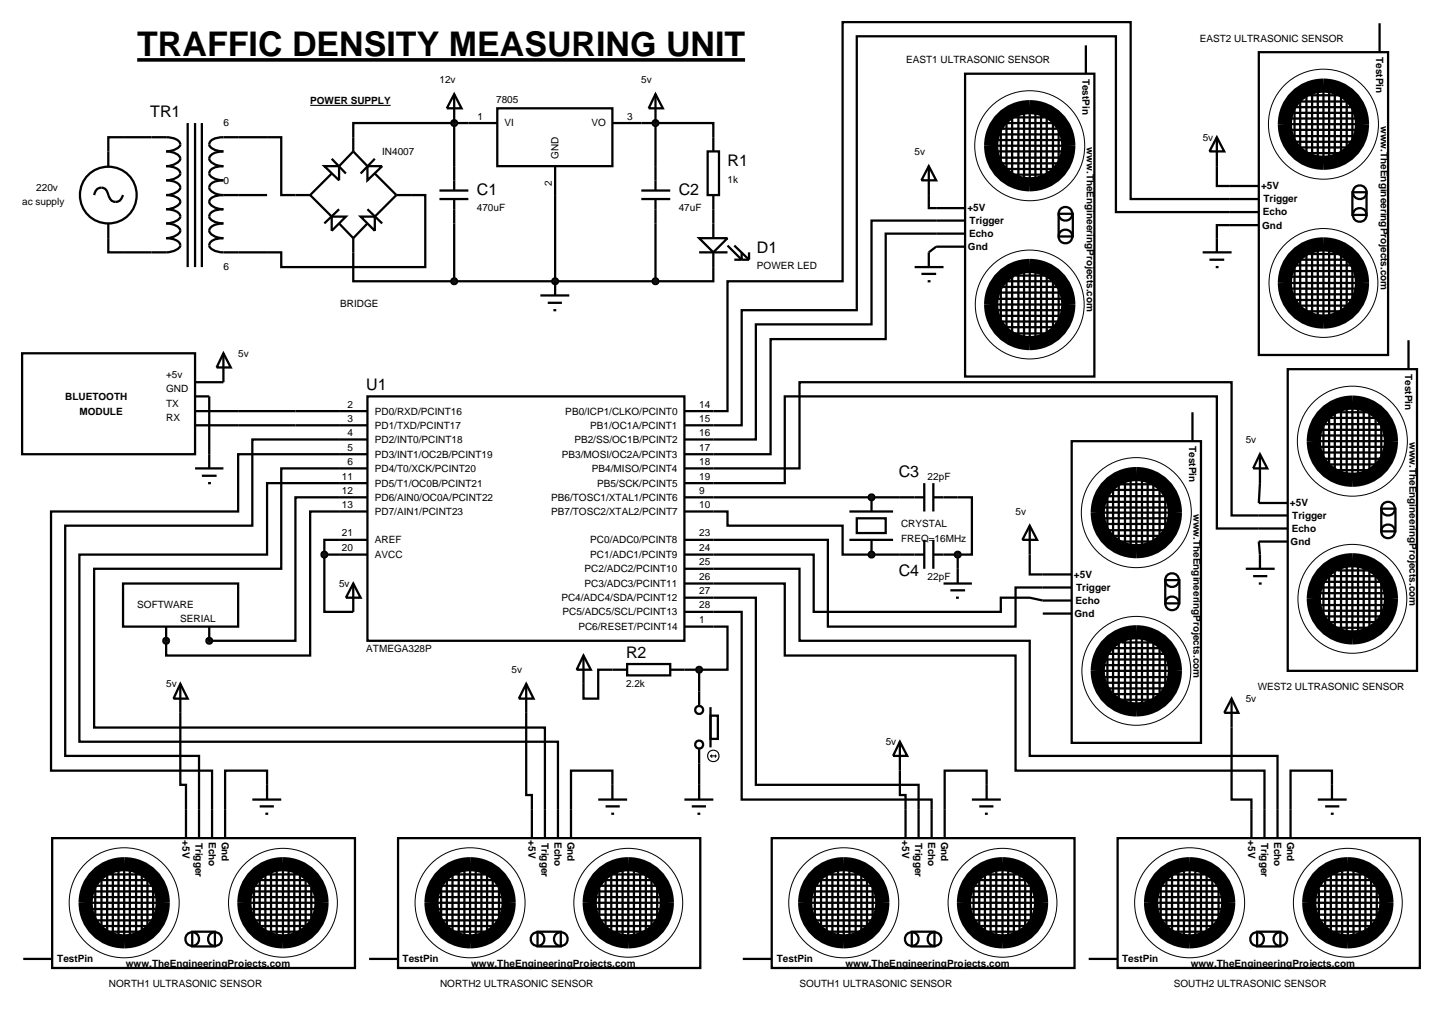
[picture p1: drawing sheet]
<svg xmlns="http://www.w3.org/2000/svg" width="257mm" height="180mm" viewBox="0 0 257 180" stroke-linecap="round" stroke-linejoin="round" font-family="sans-serif">
<g fill="none" stroke="#000" stroke-width=".4">
<path d="M87.7 19.1h20.3v10.2h-20.3zM19.1 26.7v-2.5h10.2a2.98 2.98 0 0 1 2.4 .9 .85 .85 0 0 1-.7 1.2l-1.1 .3-.6 .1a2.31 2.31 0 0 1 2.5 1.3 2.6 2.6 0 0 1-2.5 1.3 2.98 2.98 0 0 1 2.4 .9 .85 .85 0 0 1-.7 1.2l-1.1 .3-.6 .1a2.98 2.98 0 0 1 2.4 .9 .91 .91 0 0 1-.7 1.2l-1.1 .4-.6 .1a3.2 3.2 0 0 1 2.4 .9 .88 .88 0 0 1-.7 1.1l-1.1 .4-.6 .1a2.98 2.98 0 0 1 2.4 .9 .85 .85 0 0 1-.7 1.2l-1.1 .3-.6 .1a2.31 2.31 0 0 1 2.5 1.3 2.6 2.6 0 0 1-2.5 1.3 2.98 2.98 0 0 1 2.4 .9 .85 .85 0 0 1-.7 1.2l-1.1 .3-.6 .1h-10.2v-2.5M33.1 21.7v25.4M34.4 21.7v25.4M35.6 21.7v25.4M39.4 34.4a2.38 2.38 0 0 1-2.5-1.3 1.33 1.33 0 0 1 1.2-1.1l1.3-.2a2.36 2.36 0 0 1-2.5-1.2 1.33 1.33 0 0 1 1.2-1.1l1.3-.2a2.38 2.38 0 0 1-2.5-1.3 1.4 1.4 0 0 1 1.2-1.1l1.3-.2a2.36 2.36 0 0 1-2.5-1.2 1.33 1.33 0 0 1 1.2-1.1l1.3-.2h10.2v10.2h5.1M39.4 34.4a2.92 2.92 0 0 0-2.4 .9 .9 .9 0 0 0 .6 1.1l1.1 .4 .7 .1a2.77 2.77 0 0 0-2.4 .9 .87 .87 0 0 0 .6 1.2l1.1 .3 .7 .1a2.83 2.83 0 0 0-2.4 1 .91 .91 0 0 0 .6 1.1l1.1 .4 .7 .1a2.77 2.77 0 0 0-2.4 .9 .87 .87 0 0 0 .6 1.2l1.1 .3 .7 .1h10.2v2.6h25.4v-12.7h-5.1M39.4 34.4h7.7M54.7 34.4l3.8 3.8M57.2 29.3h2.6v2.5zM58.5 38.2h2.5l-2.5 2.5zM58.5 28l2.5 2.6"/>
<path d="M58.5 30.6l-3.8 3.8M59.8 36.9l-2.6 2.5M59.8 39.4l2.5 2.6M62.3 26.7l-2.5 2.6M62.3 26.7l2.5 2.6M63.6 38.2h2.5v2.5zM64.8 29.3h2.6l-2.6 2.5zM64.8 36.9l2.6 2.5M64.8 39.4l-2.5 2.6M66.1 28l-2.5 2.6M66.1 30.6l3.8 3.8M69.9 34.4l-3.8 3.8"/>
<path d="M77.5 33.6h5.1M77.5 35.1h5.1M80.1 21.7h-17.8v5M80.1 21.7v11.9M80.1 35.1v14.5M80.1 21.7h7.6M97.9 29.3v20.3M108 21.7h7.6M115.6 21.7h10.2v2.5M115.6 21.7v7.6M115.6 39.4v10.2M125.8 36.9v2.5"/>
<path d="M163.8 34.4v2.3h1.3M165.1 38.9h-11.4v18.3h-20.4v20.3h-12.6M214.6 29.3v3.5h2.3M216.9 37.4h-20.1v-31h-45.7v48.3h-20.3v20.3h-10.1M216.9 35.1h-17.5v-31.2h-50.8v45.7h-20.3v22.9h-7.6M216.9 39.7h-2.3v2.3M62.3 42v7.6h17.8M80.1 49.6h35.5M125.8 47.1v2.5h-10.2M165.1 41.2h-8.9v18.6h-20.3v20.3h-15.2M165.1 43.5l-1.3 1M59.8 72.5h5"/>
<path d="M59.8 75h5M64.8 69.9h55.9v43.1h-55.9zM64.8 77.5h-20.3v15.2h-33v40.6h23.6v9.4M57.2 97.8v10.1h5.1M57.2 97.8h7.6M64.8 95.2h-7.6v2.6M64.8 80.1h-22.8v10.1h-33v45.7h28.4v6.8M64.8 85.2h-17.7v12.6h-33.1v33h84.4v11.9M64.8 82.6h-15.2v17.7h-33v28h79.5v14.4M64.8 87.7h-12.7v25.3h-15.2M64.8 90.2h-10.1v25.4h-25.4v-2.6M120.7 90.2h7.6v2.5h20.3v5.1h10.1"/>
<path d="M120.7 97.8h22.8v10.1h33v-2.5h5.1l2.3 .5M120.7 95.2h25.3v15.3h33.1v-6.9h4.8M120.7 85.2h17.7v-15.3h76.2v23.3h7.4M120.7 82.6h20.3v-15.2h76.2v23.5h4.8M120.7 87.7h38M168.9 87.7h2.5v10.1h-2.5v2.5M181.6 97.8v3.5h2.3M222 95.5l.2 2.3M222.2 85.2l-.2 3.5M108 118.1h-2.5v5.1h-2.6v-2.6M120.7 107.9h10.1v33.1h33.5v1.7M120.7 105.4h12.6v33h28.7v4.3"/>
<path d="M120.7 100.3h20.3v12.7h40.6v20.3h43.7v9.4M120.7 102.9h17.7v12.7h40.7v20.3h43.9v6.8M120.7 110.5h7.6v7.6h-5M120.7 118.1h2.6M123.3 118.1v3.8M31.8 125.7v12.7h1v4.3M47.1 138.4v-2.5h-7.4v6.8M92.8 125.7v14.5h1v2.5M108 138.4v-2.5h-7.3v6.8M123.3 134.6v3.8M158.7 135.9v4.3h1v2.5M174 138.4v-2.5h-7.4v6.8"/>
<path d="M217.2 128.3v12.7h3.5v1.7M234.9 138.4v-2.5h-7.3v6.8"/>
</g>
<path d="M24.2 10.6h107.2" fill="none" stroke="#000" stroke-width=".63" stroke-linecap="butt"/>
<g fill="#004000" stroke="#000" stroke-width=".4">
<path d="M79.8 21.3l.3-.1-.5 .5zM80.1 21.2l.3 .1 .2 .4zM80.1 22.2l.5-.5-.2 .4zM79.6 21.7l.5 .5-.4-.2z"/>
<path d="M79.7 49.3l.4-.2-.5 .5zM80.1 49.1l.3 .1 .2 .4zM80.6 49.6l-.2 .4-.3 .1zM79.6 49.6l.5 .5-.4-.2z"/>
</g>
<g fill="#004000">
<path d="M80.1 21.2l.5 .5-.5 .5-.5-.5z"/>
<path d="M79.6 49.6l.5-.5 .5 .5-.5 .5z"/>
</g>
<path d="M113.1 33.6h5.1M113.1 35.1h5.1M115.6 29.3v4.3M115.6 35.1v4.3" fill="none" stroke="#000" stroke-width=".4"/>
<g fill="#004000" stroke="#000" stroke-width=".4">
<path d="M97.5 49.3l.4-.2-.5 .5zM97.9 49.1l.3 .1 .2 .4zM98.4 49.6l-.1 .3-.4 .2zM97.4 49.6l.5 .5-.4-.2z"/>
<path d="M115.3 21.3l.3-.1-.5 .5zM115.6 21.2l.4 .2 .1 .3zM116.1 21.7l-.1 .3-.4 .2zM115.1 21.7l.5 .5-.4-.2z"/>
</g>
<g fill="#004000">
<path d="M97.4 49.6l.5-.5 .5 .5-.5 .5z"/>
<path d="M115.6 21.2l.5 .5-.5 .5-.5-.5z"/>
</g>
<path d="M80.1 16.6l1.3 2.5h-2.6zM80.1 16.6v5.1M115.6 16.6l1.3 2.5h-2.5zM115.6 16.6v5.1M95.3 52.1h5.1M96.6 53.4h2.5M97.6 54.7h.5M97.9 49.6v2.5M62.3 102.9l1.3 2.5h-2.6zM62.3 102.9v5" fill="none" stroke="#000" stroke-width=".4"/>
<path d="M54.7 18.6h14.2" fill="none" stroke="#000" stroke-width=".19"/>
<path d="M56.8 97.5l.4-.2-.5 .5zM57.2 97.3l.4 .2 .1 .3zM57.7 97.8l-.1 .3-.4 .2zM56.7 97.8l.5 .5-.3-.1z" fill="#004000" stroke="#000" stroke-width=".4"/>
<path d="M56.7 97.8l.5-.5 .5 .5-.5 .5z" fill="#004000"/>
<g fill="none" stroke="#000" stroke-width=".4">
<path d="M149.8 90.2h7.7M149.8 95.2h7.7M151.1 91.4h5.1v2.6h-5.1zM153.7 87.7v2.5M153.7 95.2v2.6M158.7 87.7h4.3M158.7 97.8h4.3M163 85.2v5M163 95.2v5.1M164.6 85.2v5M164.6 95.2v5.1M164.6 87.7h4.3"/>
<path d="M164.6 97.8h4.3"/>
</g>
<path d="M153.4 97.4l.3-.1-.5 .5zM153.7 97.3l.3 .1 .2 .4zM154.2 97.8l-.1 .3-.4 .2zM153.2 97.8l.5 .5-.4-.2z" fill="#004000" stroke="#000" stroke-width=".4"/>
<path d="M153.7 97.3l.5 .5-.5 .5-.5-.5z" fill="#004000"/>
<path d="M166.4 102.9h5M167.6 104.1h2.6M168.6 105.4h.5M168.9 100.3v2.6" fill="none" stroke="#000" stroke-width=".4"/>
<path d="M168.5 97.5l.4-.2-.5 .5zM168.9 97.3l.3 .1 .2 .4zM169.4 97.8l-.1 .3-.4 .2zM168.4 97.8l.5 .5-.3-.1z" fill="#004000" stroke="#000" stroke-width=".4"/>
<path d="M168.4 97.8l.5-.5 .5 .5-.5 .5z" fill="#004000"/>
<g fill="none" stroke="#000" stroke-width=".4">
<path d="M170.2 13h22.8v53.4h-22.8zM176.5 19.9v10.4M177.5 19.9v10.9M178.5 19.6v11.5M179.6 19.1v12.2M180.6 18.6v13M181.6 19.4v12.2M182.6 19.1v12.7M183.6 19.1v12.5M184.6 19.6v11.7M185.7 19.6v11M191.5 8v5"/>
<path d="M222 9.2h22.8v53.4h-22.8zM227.6 19.9h11.6M228.1 18.9h10.4M228.3 16.1v10.4M228.8 17.9h9.4M229.3 16.1v10.9M230.1 16.8h6.6M230.4 15.8v11.5M231.4 15.3v12.2M232.4 14.8v13M233.4 15.6v12.2M234.4 15.3v12.7"/>
<path d="M235.4 15.3v12.5M236.5 15.8v11.7M237.5 15.8v10.9M238.5 17.1v8.6M243.3 4.1v5.1M16.6 34.4a1.25 1.25 0 0 1 1.3-1.3 1.25 1.25 0 0 1 1.2 1.3 1.3 1.3 0 0 0 1.3 1.2 1.3 1.3 0 0 0 1.3-1.2M19.1 26.7v2.6M19.1 39.4v2.6M163.8 29.3l1.3 2.5h-2.6zM163.8 29.3v5.1M165.1 36.7h5.1M165.1 38.9h5.1"/>
<path d="M175 25.7h12.4M175 26.7h12.4M175.2 27.8h12.7M175.2 28.8h11.7M175.5 24.7h11.9M175.7 23.7h11.7M176 29.8h9.7M176.3 22.7h10.4M177 21.7h9.4M178 30.8h6.6M178.3 20.7h6.6M186.7 37.7h2.5v4h-2.5z"/>
<path d="M186.7 20.9v8.6M214.6 24.2l1.3 2.5h-2.6zM214.6 24.2v5.1M216.9 32.8h5.1M216.9 37.4h5.1M216.9 35.1h5.1M216.9 39.7h5.1M226.8 21.9h12.4M226.8 22.9h12.4M227.1 24h12.7M227.1 25h11.6M227.3 20.9h11.9"/>
<path d="M227.8 26h9.7M229.9 27h6.6M238.5 33.9h2.5v4h-2.5zM161.3 47.1h5.1M162.5 48.3h2.6M163.6 49.6h.5M163.8 44.5v2.6M165.1 41.2h5.1M165.1 43.5h5.1M175.5 53.7h12.2M175.5 54.7h12.2M175.5 52.7h12.2"/>
<path d="M175.7 55.7h11.7M175.7 51.6h12M176.3 56.7h10.6M176.3 50.6h10.6M176.5 49.6v7.6M177 57.7h8.7M177 49.6h9.4M177.5 48.8v9.7M178 58.8h7.1M178.5 48.3v11.5M179.1 48.6h5.8M179.6 47.8v11.7"/>
<path d="M180.6 47.6v12.4M181.6 47.6v12.7M182.6 47.6v12.4M183.6 47.1v12.2M184.6 47.8v11.5M185.7 47.8v10.4M186.7 49.4v8.1M212.1 44.5h5.1M213.3 45.8h2.6M214.4 47.1h.5M214.6 42v2.5M227.3 49.9h12.2"/>
<path d="M227.3 50.9h12.2M227.3 48.8h12.2M227.6 51.9h11.6M227.6 47.8h11.9M228.1 52.9h10.6M228.1 46.8h10.6M228.3 45.8v7.6M228.8 53.9h8.7M228.8 45.8h9.4M229.3 45v9.7M229.9 54.9h7.1M230.4 44.5v11.5"/>
<path d="M230.9 44.8h5.8M231.4 44v11.7M232.4 43.8v12.4M233.4 43.8v12.7M234.4 43.8v12.4M235.4 43.3v12.2M236.5 44v11.5M237.5 44v10.4M238.5 45.5v8.2M3.9 62.3h30.5v17.8h-30.5zM34.4 72.5h25.4M34.4 75h25.4"/>
<path d="M34.4 69.9h2.5v12.7M39.4 62.3l1.3 2.5h-2.5zM39.4 62.3v5.1h-5M189 77.8h22.8v53.2h-22.8zM210.3 72.7v5.1M227.1 65.1h22.8v53.2h-22.8zM231.9 77.8h12.4M231.9 78.8h12.4M232.1 79.8h12.7M232.4 76.8h11.9M232.6 75.8h11.7M233.2 74.8h10.4"/>
<path d="M233.4 72v10.4M233.9 73.7h9.4M234.4 72v10.9M235.2 72.7h6.6M235.4 71.7v11.4M236.5 71.2v12.2M237.5 70.7v12.9M238.5 71.5v12.1M239.5 71.2v12.7M240.5 71.2v12.4M241.5 71.7v11.7M242.6 71.7v10.9"/>
<path d="M243.6 73v8.6M248.4 60v5.1M34.4 82.6h5M35.6 83.9h2.6M36.7 85.2h.5M193.8 90.4h12.4M193.8 91.4h12.4M194 92.4h12.7M194 93.5h11.7M194.3 89.5h11.9M194.5 88.5h11.7M194.8 94.5h9.7"/>
<path d="M195.1 87.5h10.4M195.3 84.7v10.3M195.8 86.4h9.4M196.3 84.7v10.8M196.8 95.5h6.6M197.1 85.4h6.6M197.3 84.4v11.3M198.4 83.9v12.1M199.4 83.4v12.8M200.4 84.2v12M201.4 83.9v12.6M202.4 83.9v12.3"/>
<path d="M203.4 84.4v11.6M204.5 84.4v10.8M205.5 85.7v8.5M222 95.5h5.1M222 88.7h5.1M222 93.2h5.1M222 90.9h5.1M222.2 80.1l1.3 2.5h-2.5zM222.2 80.1v5.1M222.2 97.8v2.5M232.1 80.9h11.7M232.9 81.9h9.7"/>
<path d="M234.9 82.9h6.6M236.5 99.8v11.7M237.5 99.5v12.5M238.5 99.5v12.7M239.5 99.5v12.5M240.5 99v12.2M241.5 99.8v11.4M242.6 99.8v10.4M243.6 89.7h2.5v4h-2.5zM183.9 101.3h5.1M183.9 105.9h5.1M183.9 103.6h5.1"/>
<path d="M183.9 108.2h5.1M194.3 118.3h12.2M194.3 119.4h12.2M194.3 117.3h12.2M194.5 116.3h12M195.1 115.3h10.6M195.3 114.3v7.6M195.8 114.3h9.4M196.3 113.5v9.7M197.3 113v11.4M197.8 113.3h5.9M198.4 112.5v11.7"/>
<path d="M199.4 112.2v12.5M200.4 112.2v12.7M201.4 112.2v12.5M202.4 111.7v12.2M203.4 112.5v11.4M204.5 112.5v10.4M205.5 102.3h2.5v4.1h-2.5zM205.5 114v8.2M219.7 100.3h5.1M221 101.6h2.5M222 102.9h.5M232.4 105.6h12.2"/>
<path d="M232.4 106.7h12.2M232.4 104.6h12.2M232.6 103.6h12M232.6 107.7h11.7M233.2 108.7h10.6M233.2 102.6h10.6M233.4 101.6v7.6M233.9 109.7h8.7M233.9 101.6h9.4M234.4 100.8v9.7M234.9 110.7h7.1M235.4 100.3v11.4"/>
<path d="M235.9 100.6h5.9M243.6 101.3v8.2M194.5 120.4h11.7M195.1 121.4h10.6M195.8 122.4h8.7M196.8 123.4h7.1M9.2 147.8h53.4v22.9h-53.4zM14.8 158.2h13M15.3 157.2h12.2M15.6 159.2h12.2M15.8 156.2h11.5M16.1 155.2h10.9"/>
<path d="M16.1 154.2h10.4M16.8 155.9v6.6M17.9 154.7v9.4M18.9 153.9v10.4M19.9 153.4v11.7M20.9 153.1v12M21.9 152.6v12.5M22.9 152.6v12.5M24 152.9v12.7M25 152.9v11.7M26 153.7v9.6M27 155.7v6.6"/>
<path d="M32.8 142.7v5.1M35.1 142.7v5.1M37.4 142.7v5.1M39.7 142.7v5.1M43.8 159.2h12.7M43.8 158.2h12.4M44 157.2h11.7M44.5 156.2h11.5M44.8 156.7v5.8M45 155.2h9.7M45.8 154.2h7.6M45.8 154.7v9.4"/>
<path d="M46.8 153.9v10.7M47.8 153.4v11.9M48.8 153.1v12.2M49.9 153.1v12.2M50.9 153.1v12.2M51.9 153.4v11.7M52.9 153.9v10.7M53.9 154.7v8.6M54.9 155.7v7.1M70.2 147.8h53.3v22.9h-53.3zM75.8 158.2h12.9M76.3 157.2h12.2"/>
<path d="M76.5 159.2h12.2M76.8 156.2h11.4M77 155.2h11M77 154.2h10.5M77.8 155.9v6.6M78.8 154.7v9.4M79.8 153.9v10.4M80.9 153.4v11.7M81.9 153.1v12M82.9 152.6v12.5M83.9 152.6v12.5M84.9 152.9v12.7"/>
<path d="M85.9 152.9v11.7M86.9 153.7v9.6M88 155.7v6.6M93.8 142.7v5.1M96.1 142.7v5.1M98.4 142.7v5.1M100.7 142.7v5.1M104.7 159.2h12.7M104.7 158.2h12.5M105 157.2h11.7M105.5 156.2h11.4M105.7 156.7v5.8"/>
<path d="M106 155.2h9.6M106.8 154.2h7.6M106.8 154.7v9.4M107.8 153.9v10.7M108.8 153.4v11.9M109.8 153.1v12.2M110.8 153.1v12.2M111.8 153.1v12.2M112.9 153.4v11.7M113.9 153.9v10.7M114.9 154.7v8.6M115.9 155.7v7.1"/>
<path d="M136.1 147.8h53.4v22.9h-53.4zM141.7 158.2h13M142.2 157.2h12.2M142.5 159.2h12.2M142.7 156.2h11.5M143 155.2h10.9M143 154.2h10.4M143.7 155.9v6.6M144.8 154.7v9.4M145.8 153.9v10.4M146.8 153.4v11.7M147.8 153.1v12"/>
<path d="M148.8 152.6v12.5M149.8 152.6v12.5M150.9 152.9v12.7M151.9 152.9v11.7M152.9 153.7v9.6M153.9 155.7v6.6M159.7 142.7v5.1M162 142.7v5.1M164.3 142.7v5.1M166.6 142.7v5.1M170.7 159.2h12.7M170.7 158.2h12.4"/>
<path d="M170.9 157.2h11.7M171.4 156.2h11.5M171.7 156.7v5.8M171.9 155.2h9.7M172.7 154.2h7.6M172.7 154.7v9.4M173.7 153.9v10.7M174.7 153.4v11.9M175.7 153.1v12.2M176.8 153.1v12.2M177.8 153.1v12.2M178.8 153.4v11.7"/>
<path d="M179.8 153.9v10.7M180.8 154.7v8.6M181.8 155.7v7.1M197.1 147.8h53.3v22.9h-53.3zM202.7 158.2h12.9M203.2 157.2h12.2M203.4 159.2h12.2M203.7 156.2h11.4M203.9 155.2h11M203.9 154.2h10.5M204.7 155.9v6.6M205.7 154.7v9.4"/>
<path d="M206.7 153.9v10.4M207.8 153.4v11.7M208.8 153.1v12M209.8 152.6v12.5M210.8 152.6v12.5M211.8 152.9v12.7M212.8 152.9v11.7M213.8 153.7v9.6M214.9 155.7v6.6M220.7 142.7v5.1M223 142.7v5.1M225.3 142.7v5.1"/>
<path d="M227.6 142.7v5.1M231.6 159.2h12.7M231.6 158.2h12.5M231.9 157.2h11.7M232.4 156.2h11.4M232.6 156.7v5.8M232.9 155.2h9.7M233.7 154.2h7.6M233.7 154.7v9.4M234.7 153.9v10.7M235.7 153.4v11.9M236.7 153.1v12.2"/>
<path d="M237.7 153.1v12.2M238.7 153.1v12.2M239.8 153.4v11.7M240.8 153.9v10.7M241.8 154.7v8.6M242.8 155.7v7.1M4.1 169.1h5.1M15.3 160.3h12.7M15.3 161.3h12.5M15.8 162.3h11.7M15.8 163.3h10.9M17.1 164.3h8.6"/>
<path d="M33.9 164.3h4v2.6h-4zM43.3 161.3h12.2M43.8 160.3h12.4M44 162.3h11.5M44 163.3h10.4M45.5 164.3h8.2M65.1 169.1h5.1M76.3 160.3h12.7M76.3 161.3h12.4M76.8 162.3h11.7M76.8 163.3h10.9M78.1 164.3h8.6"/>
<path d="M94.8 164.3h4.1v2.6h-4.1zM104.2 161.3h12.2M104.7 160.3h12.5M105 162.3h11.4M105 163.3h10.4M106.5 164.3h8.1M131 169.1h5.1M142.2 160.3h12.7M142.2 161.3h12.5M142.7 162.3h11.7M142.7 163.3h11M144 164.3h8.6"/>
<path d="M160.8 164.3h4v2.6h-4zM170.2 161.3h12.2M170.7 160.3h12.4M170.9 162.3h11.5M170.9 163.3h10.4M172.4 164.3h8.2M192 169.1h5.1M203.2 160.3h12.7M203.2 161.3h12.4M203.7 162.3h11.7M203.7 163.3h10.9M205 164.3h8.6"/>
<path d="M221.7 164.3h4.1v2.6h-4.1zM231.1 161.3h12.2M231.6 160.3h12.5M231.9 162.3h11.4M231.9 163.3h10.4M233.4 164.3h8.1"/>
<circle cx="19.1" cy="34.4" r="5"/>
<circle cx="187.9" cy="37.7" r="1.21"/>
<circle cx="239.8" cy="33.9" r="1.21"/>
<circle cx="239.8" cy="37.9" r="1.21"/>
<circle cx="187.9" cy="41.7" r="1.21"/>
<circle cx="244.8" cy="93.7" r="1.21"/>
<circle cx="244.8" cy="89.7" r="1.21"/>
<circle cx="206.7" cy="106.4" r="1.21"/>
<circle cx="206.7" cy="102.3" r="1.21"/>
<circle cx="33.9" cy="165.6" r="1.21"/>
<circle cx="37.9" cy="165.6" r="1.21"/>
<circle cx="94.8" cy="165.6" r="1.21"/>
<circle cx="98.9" cy="165.6" r="1.21"/>
<circle cx="160.8" cy="165.6" r="1.21"/>
<circle cx="164.8" cy="165.6" r="1.21"/>
<circle cx="221.7" cy="165.6" r="1.21"/>
<circle cx="225.8" cy="165.6" r="1.21"/>
</g>
<g fill="none" stroke="#000" stroke-width=".18">
<circle cx="181.6" cy="25.7" r="9.7"/>
<circle cx="233.4" cy="21.9" r="9.7"/>
<circle cx="181.6" cy="53.7" r="9.6"/>
<circle cx="233.4" cy="49.9" r="9.6"/>
<circle cx="238.5" cy="77.8" r="9.7"/>
<circle cx="200.4" cy="90.4" r="9.7"/>
<circle cx="200.4" cy="118.3" r="9.6"/>
<circle cx="238.5" cy="105.6" r="9.6"/>
<circle cx="21.9" cy="159.2" r="9.7"/>
<circle cx="49.9" cy="159.2" r="9.6"/>
<circle cx="82.9" cy="159.2" r="9.7"/>
<circle cx="110.8" cy="159.2" r="9.6"/>
<circle cx="148.8" cy="159.2" r="9.7"/>
<circle cx="176.8" cy="159.2" r="9.6"/>
<circle cx="209.8" cy="159.2" r="9.7"/>
<circle cx="237.7" cy="159.2" r="9.6"/>
</g>
<g fill="none" stroke="#000" stroke-width="2.5" stroke-linecap="butt">
<circle cx="181.6" cy="25.7" r="6.8"/>
<circle cx="233.4" cy="21.9" r="6.8"/>
<circle cx="181.6" cy="53.7" r="6.8"/>
<circle cx="233.4" cy="49.9" r="6.8"/>
<circle cx="238.5" cy="77.8" r="6.8"/>
<circle cx="200.4" cy="90.4" r="6.8"/>
<circle cx="200.4" cy="118.3" r="6.8"/>
<circle cx="238.5" cy="105.6" r="6.8"/>
<circle cx="21.9" cy="159.2" r="6.8"/>
<circle cx="49.9" cy="159.2" r="6.8"/>
<circle cx="82.9" cy="159.2" r="6.8"/>
<circle cx="110.8" cy="159.2" r="6.8"/>
<circle cx="148.8" cy="159.2" r="6.8"/>
<circle cx="176.8" cy="159.2" r="6.8"/>
<circle cx="209.8" cy="159.2" r="6.8"/>
<circle cx="237.7" cy="159.2" r="6.8"/>
</g>
<path d="M153.4 87.3l.3-.1-.5 .5zM153.7 87.2l.3 .1 .2 .4zM154.2 87.7l-.1 .3-.4 .2zM153.2 87.7l.5 .5-.4-.2z" fill="#004000" stroke="#000" stroke-width=".4"/>
<path d="M153.2 87.7l.5-.5 .5 .5-.5 .5z" fill="#004000"/>
<g fill="none" stroke="#000" stroke-width=".4">
<path d="M181.6 92.7l1.3 2.5h-2.6zM181.6 92.7v5.1M21.7 102.9h20.3v7.6h-20.3zM31.8 120.6l1.3 2.6h-2.5zM31.8 120.6v5.1M47.1 138.4v2.6M92.8 120.6l1.3 2.6h-2.6zM92.8 120.6v5.1M108 138.4v2.6M158.7 130.8l1.3 2.5h-2.5zM158.7 130.8v5.1M174 138.4v2.6"/>
<path d="M217.2 123.2l1.2 2.5h-2.5zM217.2 123.2v5.1M234.9 138.4v2.6M44.5 141h5.1M45.8 142.2h2.5M46.8 143.5h.5M105.5 141h5.1M106.8 142.2h2.5M107.8 143.5h.5M171.4 141h5.1M172.7 142.2h2.5M173.7 143.5h.5"/>
<path d="M232.4 141h5.1M233.7 142.2h2.5M234.7 143.5h.5"/>
</g>
<g fill="#004000" stroke="#000" stroke-width=".4">
<path d="M36.5 112.7l.4-.2-.5 .5zM36.9 112.5l.4 .2 .1 .3zM36.9 113.5l.5-.5-.2 .4zM36.4 113l.5 .5-.3-.1z"/>
<path d="M28.9 112.7l.4-.2-.5 .5zM29.3 112.5l.4 .2 .1 .3zM29.3 113.5l.5-.5-.2 .4zM28.8 113l.5 .5-.3-.1z"/>
</g>
<g fill="#004000">
<path d="M36.9 112.5l.5 .5-.5 .5-.5-.5z"/>
<path d="M29.3 112.5l.5 .5-.5 .5-.5-.5z"/>
</g>
<g fill="none" stroke="#000" stroke-width=".4">
<path d="M29.3 110.5v2.5M36.9 110.5v2.5M102.9 115.6l1.3 2.5h-2.5zM102.9 115.6v5M108 118.1h2.6M110.6 117.1h7.6v2h-7.6zM118.2 118.1h2.5M123.3 121.9v2.5M123.3 132.1v2.5M125.3 126.2h1.3v4.1h-1.3zM125.3 124.7v7.1"/>
<circle cx="123.3" cy="131.3" r=".7"/>
<circle cx="123.3" cy="125.2" r=".7"/>
</g>
<g fill="none" stroke="#000" stroke-width=".2">
<path d="M125.3 133.3h1M125.3 133.3l.3 .3M125.6 133.1l-.3 .2M126.1 133.1l.2 .2M126.3 133.3l-.2 .3"/>
<circle cx="125.8" cy="133.3" r="1.01"/>
</g>
<path d="M122.9 117.8l.4-.2-.5 .5zM123.3 117.6l.4 .2 .1 .3zM123.8 118.1l-.2 .4-.3 .1zM122.8 118.1l.5 .5-.3-.1z" fill="#004000" stroke="#000" stroke-width=".4"/>
<path d="M122.8 118.1l.5-.5 .5 .5-.5 .5z" fill="#004000"/>
<g fill="none" stroke="#000" stroke-width=".4">
<path d="M124.8 26.7h2v7.7h-2zM125.8 24.2v2.5M125.8 34.4v2.5M125.8 39.4v2.6M123.3 42h5l-2.5 2.5zM123.3 44.5h5M125.8 44.5v2.6M128.3 43.3l2.5 2.5v-1.3M129.5 43.3l2.6 2.5M129.5 45.8h2.6M132.1 44.5v1.3M123.3 138.4v2.6"/>
<path d="M120.7 141h5.1M122 142.2h2.5M123 143.5h.5"/>
</g>
<path d="M115.2 49.3l.4-.2-.5 .5zM115.6 49.1l.4 .2 .1 .3zM116.1 49.6l-.1 .3-.4 .2zM115.1 49.6l.5 .5-.4-.2z" fill="#004000" stroke="#000" stroke-width=".4"/>
<path d="M115.1 49.6l.5-.5 .5 .5-.5 .5z" fill="#004000"/>
<text font-size="6" x="24.2" y="9.9">TRAFFIC DENSITY MEASURING UNIT</text>
<g font-size="2.8">
<text x="26.5" y="20.6">TR1</text>
<text x="128.3" y="29.3">R1</text>
<text x="84.1" y="34.4">C1</text>
<text x="119.7" y="34.4">C2</text>
<text x="133.5" y="44.6">D1</text>
<text x="64.6" y="68.8">U1</text>
<text x="158.5" y="84.1">C3</text>
<text x="158.5" y="101.7">C4</text>
<text x="110.4" y="116">R2</text>
</g>
<g font-size="1.8">
<text x="159.8" y="11.2">EAST1 ULTRASONIC SENSOR</text>
<text x="211.6" y="7.4">EAST2 ULTRASONIC SENSOR</text>
<text x="242.7" y="10.1" transform="rotate(90 242.7 10.1)">TestPin</text>
<text x="77.5" y="14.6">12v</text>
<text x="113.1" y="14.6">5v</text>
<text x="190.9" y="13.9" transform="rotate(90 190.9 13.9)">TestPin</text>
<text x="39.4" y="22.3">6</text>
<text x="54.7" y="18.4">POWER SUPPLY</text>
<text x="84.2" y="21.1">1</text>
<text x="87.5" y="18.2">7805</text>
<text x="89" y="22.3">VI</text>
<text x="104.3" y="22.3">VO</text>
<text x="110.6" y="21.1">3</text>
<text x="243.5" y="22.2" transform="rotate(90 243.5 22.2)">www.TheEngineeringProjects.com</text>
<text x="67.4" y="27.3">IN4007</text>
<text x="98.5" y="28" transform="rotate(-90 98.5 28)">GND</text>
<text x="161.3" y="27.3">5v</text>
<text x="191.7" y="26" transform="rotate(90 191.7 26)">www.TheEngineeringProjects.com</text>
<text x="212.1" y="24.8">5v</text>
<text x="6.4" y="33.6">220v</text>
<text x="39.4" y="32.4">0</text>
<text x="97.3" y="32.8" transform="rotate(-90 97.3 32.8)">2</text>
<text x="128.3" y="32.2">1k</text>
<text x="222.4" y="33.4">+5V</text>
<text x="222.8" y="35.7">Trigger</text>
<text x="3.9" y="36.2">ac supply</text>
<text x="84.1" y="37.2">470uF</text>
<text x="119.7" y="37.2">47uF</text>
<text x="170.6" y="37.3">+5V</text>
<text x="170.9" y="41.8">Echo</text>
<text x="171" y="39.5">Trigger</text>
<text x="222.6" y="40.3">Gnd</text>
<text x="222.7" y="38">Echo</text>
<text x="39.4" y="47.7">6</text>
<text x="133.5" y="47.4">POWER LED</text>
<text x="170.7" y="44.1">Gnd</text>
<text x="60" y="54.2">BRIDGE</text>
<text x="42" y="62.9">5v</text>
<text x="247.8" y="66" transform="rotate(90 247.8 66)">TestPin</text>
<text x="11.5" y="70.5">BLUETOOTH</text>
<text x="29.3" y="71.7">TX</text>
<text x="29.3" y="66.6">+5v</text>
<text x="29.3" y="69.2">GND</text>
<text x="61.3" y="71.9">2</text>
<text x="123.3" y="71.9">14</text>
<text x="14" y="73.1">MODULE</text>
<text x="29.3" y="74.3">RX</text>
<text x="61.3" y="76.9">4</text>
<text x="61.3" y="74.4">3</text>
<text x="66.1" y="75.6">PD1/TXD/PCINT17</text>
<text x="66.1" y="73.1">PD0/RXD/PCINT16</text>
<text x="99.7" y="73.1">PB0/ICP1/CLKO/PCINT0</text>
<text x="104.1" y="75.6">PB1/OC1A/PCINT1</text>
<text x="123.3" y="74.4">15</text>
<text x="123.3" y="76.9">16</text>
<text x="248.6" y="77.9" transform="rotate(90 248.6 77.9)">www.TheEngineeringProjects.com</text>
<text x="61.3" y="82">6</text>
<text x="61.3" y="79.5">5</text>
<text x="66.1" y="83.2">PD4/T0/XCK/PCINT20</text>
<text x="66.1" y="80.7">PD3/INT1/OC2B/PCINT19</text>
<text x="66.1" y="78.1">PD2/INT0/PCINT18</text>
<text x="99.1" y="80.7">PB3/MOSI/OC2A/PCINT3</text>
<text x="101.3" y="78.1">PB2/SS/OC1B/PCINT2</text>
<text x="104.4" y="83.2">PB4/MISO/PCINT4</text>
<text x="123.3" y="79.5">17</text>
<text x="123.3" y="82">18</text>
<text x="209.7" y="78.7" transform="rotate(90 209.7 78.7)">TestPin</text>
<text x="219.7" y="78.1">5v</text>
<text x="60.3" y="87.1">12</text>
<text x="60.3" y="84.6">11</text>
<text x="60.3" y="89.6">13</text>
<text x="66.1" y="88.3">PD6/AIN0/OC0A/PCINT22</text>
<text x="66.1" y="85.8">PD5/T1/OC0B/PCINT21</text>
<text x="97.2" y="88.3">PB6/TOSC1/XTAL1/PCINT6</text>
<text x="105.3" y="85.8">PB5/SCK/PCINT5</text>
<text x="123.3" y="84.6">19</text>
<text x="123.3" y="89.6">10</text>
<text x="123.3" y="87.1">9</text>
<text x="163.6" y="84.6">22pF</text>
<text x="227.5" y="89.3">+5V</text>
<text x="60.3" y="94.6">21</text>
<text x="66.1" y="95.8">AREF</text>
<text x="66.1" y="90.8">PD7/AIN1/PCINT23</text>
<text x="97.2" y="90.8">PB7/TOSC2/XTAL2/PCINT7</text>
<text x="104.1" y="95.8">PC0/ADC0/PCINT8</text>
<text x="123.3" y="94.6">23</text>
<text x="158.9" y="93">CRYSTAL</text>
<text x="158.9" y="95.6">FREQ=16MHz</text>
<text x="179.1" y="90.8">5v</text>
<text x="210.5" y="90.6" transform="rotate(90 210.5 90.6)">www.TheEngineeringProjects.com</text>
<text x="227.8" y="93.8">Echo</text>
<text x="227.9" y="91.5">Trigger</text>
<text x="60.3" y="97.2">20</text>
<text x="66.1" y="98.4">AVCC</text>
<text x="103.1" y="100.9">PC2/ADC2/PCINT10</text>
<text x="104.1" y="98.4">PC1/ADC1/PCINT9</text>
<text x="123.3" y="99.7">25</text>
<text x="123.3" y="97.2">24</text>
<text x="189.4" y="101.9">+5V</text>
<text x="227.6" y="96.1">Gnd</text>
<text x="24.2" y="107.2">SOFTWARE</text>
<text x="59.8" y="103.5">5v</text>
<text x="99" y="106">PC4/ADC4/SDA/PCINT12</text>
<text x="103.1" y="103.5">PC3/ADC3/PCINT11</text>
<text x="123.3" y="107.3">28</text>
<text x="123.3" y="104.8">27</text>
<text x="123.3" y="102.3">26</text>
<text x="163.6" y="102.3">22pF</text>
<text x="189.7" y="106.5">Echo</text>
<text x="189.8" y="104.2">Trigger</text>
<text x="31.8" y="109.7">SERIAL</text>
<text x="99.2" y="108.5">PC5/ADC5/SCL/PCINT13</text>
<text x="102" y="111.1">PC6/RESET/PCINT14</text>
<text x="123.3" y="109.9">1</text>
<text x="189.5" y="108.8">Gnd</text>
<text x="64.6" y="115">ATMEGA328P</text>
<text x="90.2" y="118.7">5v</text>
<text x="29.3" y="121.2">5v</text>
<text x="110.4" y="121.1">2.2k</text>
<text x="219.7" y="123.8">5v</text>
<text x="221.8" y="121.6">WEST2 ULTRASONIC SENSOR</text>
<text x="156.2" y="131.4">5v</text>
<text x="32.2" y="148.2" transform="rotate(90 32.2 148.2)">+5V</text>
<text x="34.5" y="148.6" transform="rotate(90 34.5 148.6)">Trigger</text>
<text x="36.8" y="148.5" transform="rotate(90 36.8 148.5)">Echo</text>
<text x="39.1" y="148.4" transform="rotate(90 39.1 148.4)">Gnd</text>
<text x="93.2" y="148.2" transform="rotate(90 93.2 148.2)">+5V</text>
<text x="95.5" y="148.6" transform="rotate(90 95.5 148.6)">Trigger</text>
<text x="97.8" y="148.5" transform="rotate(90 97.8 148.5)">Echo</text>
<text x="100.1" y="148.4" transform="rotate(90 100.1 148.4)">Gnd</text>
<text x="159.1" y="148.2" transform="rotate(90 159.1 148.2)">+5V</text>
<text x="161.4" y="148.6" transform="rotate(90 161.4 148.6)">Trigger</text>
<text x="163.7" y="148.5" transform="rotate(90 163.7 148.5)">Echo</text>
<text x="166" y="148.4" transform="rotate(90 166 148.4)">Gnd</text>
<text x="220.1" y="148.2" transform="rotate(90 220.1 148.2)">+5V</text>
<text x="222.4" y="148.6" transform="rotate(90 222.4 148.6)">Trigger</text>
<text x="224.7" y="148.5" transform="rotate(90 224.7 148.5)">Echo</text>
<text x="227" y="148.4" transform="rotate(90 227 148.4)">Gnd</text>
<text x="10.1" y="169.7">TestPin</text>
<text x="22.2" y="170.5">www.TheEngineeringProjects.com</text>
<text x="71" y="169.7">TestPin</text>
<text x="83.1" y="170.5">www.TheEngineeringProjects.com</text>
<text x="137" y="169.7">TestPin</text>
<text x="149.1" y="170.5">www.TheEngineeringProjects.com</text>
<text x="197.9" y="169.7">TestPin</text>
<text x="210" y="170.5">www.TheEngineeringProjects.com</text>
<text x="19.2" y="174.1">NORTH1 ULTRASONIC SENSOR</text>
<text x="77.6" y="174.1">NORTH2 ULTRASONIC SENSOR</text>
<text x="141" y="174.1">SOUTH1 ULTRASONIC SENSOR</text>
<text x="207" y="174.1">SOUTH2 ULTRASONIC SENSOR</text>
</g>
</svg>
